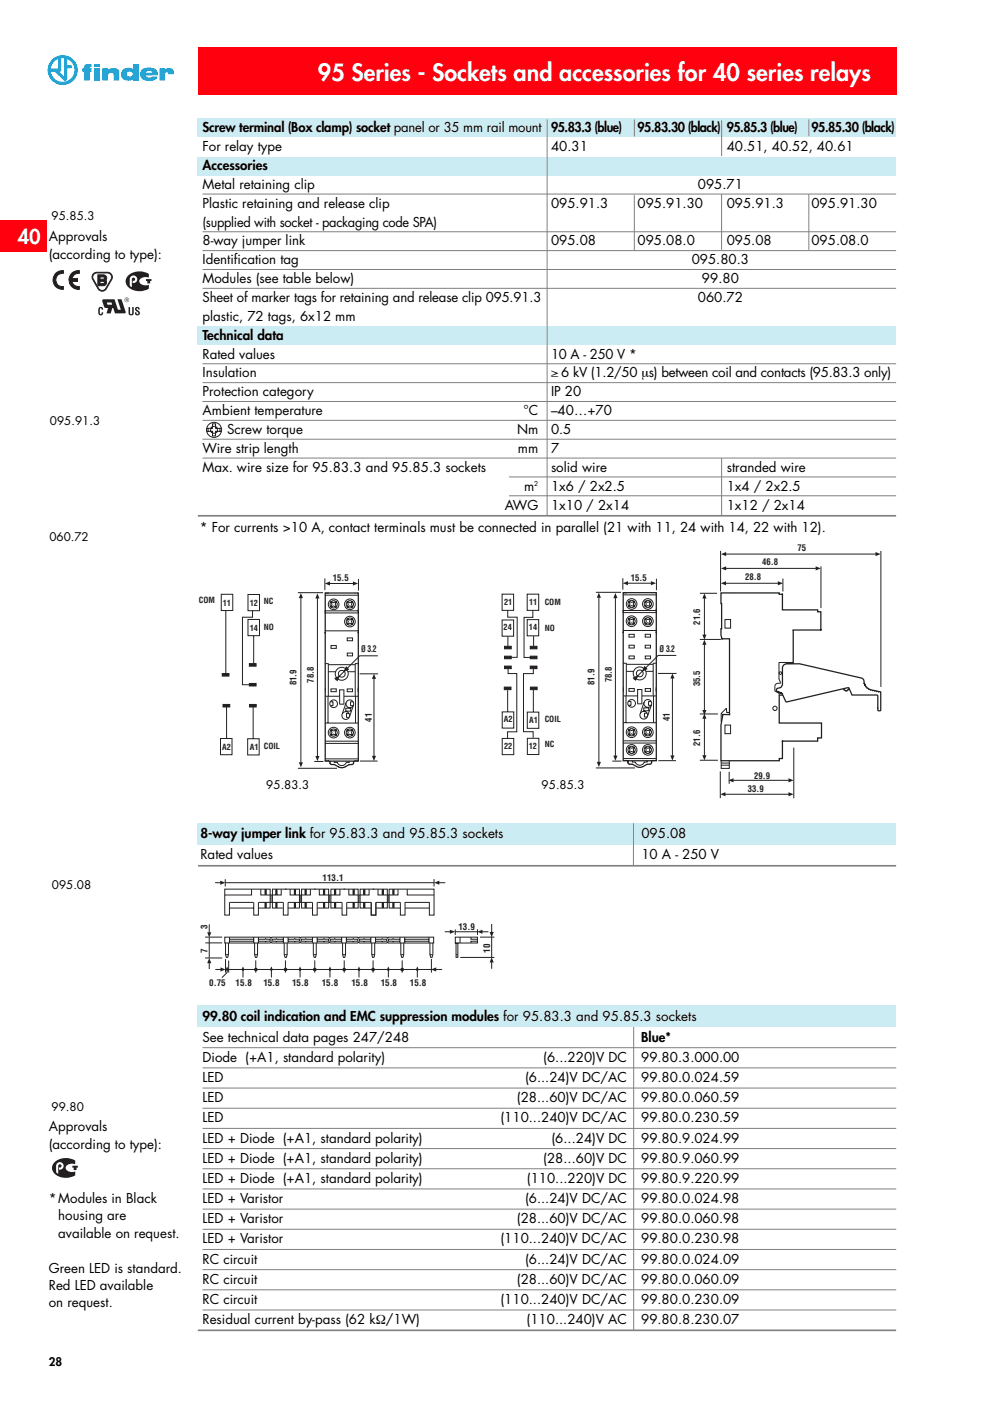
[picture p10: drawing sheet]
<svg xmlns="http://www.w3.org/2000/svg" width="210mm" height="297mm" viewBox="0 0 210 297" stroke-linecap="round" stroke-linejoin="round" font-family="sans-serif">
<path d="M41.9 213.3h148.1v4.5h-148.1z" fill="#ccecf4"/>
<path d="M10 213.8h22.7v22.7h-22.7z" fill="#fff"/>
<g fill="none" stroke="#808080" stroke-width=".21">
<path d="M134.4 217.7v64.4M42.9 222.1h147.1M42.9 226.4h147.1M42.9 230.7h147.1M42.9 235h147.1M42.9 239.2h147.1M42.9 243.5h147.1M42.9 247.8h147.1M42.9 252.1h147.1M42.9 256.4h147.1M42.9 260.6h147.1M42.9 264.9h147.1"/>
<path d="M42.9 269.2h147.1M42.9 273.5h147.1M42.9 277.7h147.1"/>
</g>
<path d="M41.9 282.1h148.1" fill="none" stroke="#808080" stroke-width=".35"/>
<path d="M15.3 247.2h1.2v.4h-.3v.5h-.6v-.5h-.3zM11.7 246.3a3.8 3.8 0 0 1 4.3-.2v.8a1.5 1.5 0 0 0-2.1 .7 1.5 1.5 0 0 0 2.1 .8v.8a3.7 3.7 0 0 1-4.7-.6 1.62 1.62 0 0 1 .4-2.3zM12.1 246.6l-.2 .6v1.2l.2 .3 .2 .1v-1.5a.35 .35 0 0 1 .3-.5 .35 .35 0 0 1 .4 .4 .35 .35 0 0 1-.5 .3v.5a.8 .8 0 0 0 1-1 .8 .8 0 0 0-1.4-.4z" fill-rule="evenodd" fill="#231f20"/>
<path d="M0 46.7h10v6.7h-10z" fill="#ff000f"/>
<g fill="#231f20" stroke="#231f20" stroke-width=".21">
<path d="M11.7 58.1l.9-.6 .8-.1v.6a1.41 1.41 0 0 0-1.6 1.4 1.41 1.41 0 0 0 1.6 1.4v.6a1.99 1.99 0 0 1-1.9-1.1 1.99 1.99 0 0 1 .2-2.2z"/>
<path d="M15.4 57.8l.5-.3 .9-.1v.6a1.4 1.4 0 0 0-1.6 1.1h1.2v.6h-1.2a1.4 1.4 0 0 0 1.6 1.1v.6a2.01 2.01 0 0 1-2-1.3 2.01 2.01 0 0 1 .6-2.3z"/>
</g>
<g fill="none" stroke="#231f20" stroke-width=".21">
<path d="M67.3 126.8v33.6M70.2 127.6l.5 .2 .6-.2-.2 .5 .2 .6-.6-.2-.5 .2 .2-.6zM73.6 127.6l.6 .2 .5-.2-.2 .5 .2 .6-.5-.2-.6 .2 .2-.6zM73.6 131.2l.6 .2 .5-.2-.2 .6 .2 .5-.5-.2-.6 .2 .2-.5zM70.2 154.8l.5 .2 .6-.2-.2 .5 .2 .6-.6-.2-.5 .2 .2-.6zM73.6 154.8l.6 .2 .5-.2-.2 .5 .2 .6-.5-.2-.6 .2 .2-.6zM66.6 161.4h2"/>
<circle cx="70.7" cy="128.1" r=".77"/>
<circle cx="70.7" cy="128.1" r="1.13"/>
<circle cx="74.2" cy="131.8" r=".77"/>
<circle cx="74.2" cy="128.1" r=".77"/>
<circle cx="74.2" cy="128.1" r="1.13"/>
<circle cx="74.2" cy="131.8" r="1.13"/>
<circle cx="70.7" cy="155.3" r=".77"/>
<circle cx="70.7" cy="155.3" r="1.13"/>
<circle cx="74.2" cy="155.3" r=".77"/>
<circle cx="74.2" cy="155.3" r="1.13"/>
</g>
<g fill="#231f20">
<path d="M66.9 160.3h.8l-.4 1.1z" fill-rule="evenodd"/>
<path d="M67.3 125.8l.4 1.1h-.8z" fill-rule="evenodd"/>
</g>
<path d="M63.2 125.7h5.3M63.8 126.7v35M63.2 162.9h8.2" fill="none" stroke="#231f20" stroke-width=".21"/>
<g fill="#231f20">
<path d="M63.4 161.6h.8l-.4 1.1z" fill-rule="evenodd"/>
<path d="M63.8 125.7l.4 1.1h-.8z" fill-rule="evenodd"/>
</g>
<path d="M68.9 122.7v2.4M69.9 123.7h5M76 122.8v2.4" fill="none" stroke="#231f20" stroke-width=".21"/>
<g fill="#231f20">
<path d="M68.9 123.7l1.1-.4v.8z" fill-rule="evenodd"/>
<path d="M74.8 123.3l1.1 .4-1.1 .4z" fill-rule="evenodd"/>
</g>
<g fill="none" stroke="#231f20" stroke-width=".21">
<path d="M69 133.7l.1 .1M69 126.3h7M69 129.5h6.9l.1 .5h-7zM69 133.8h7M69 129.5v.1M69 125.8h.7M70.2 136.9h1.1v.6h-1.1zM73.6 135.3h1.1v.6h-1.1zM73.6 138.5h1.1v.6h-1.1zM75.2 125.8h.1M75.9 129.5l.1 .1M76 133.7l-.2 .1"/>
<path d="M80.1 139h-3.8l-5.2 5.2M69 157.5h7M69 140.6l.7 .1M69 153.3h7M69 157.1h7M69 147.6h3M69 145.8v.9M69.5 147.6v5.7M69.6 140.7v6.9M69.6 142.4h1.6M69.6 140.9h5.7M70 148.8h.6"/>
<path d="M70.2 146.1h1.1v.5h-1.1zM70.6 148.8v.8h-.6M71.9 146.3h1.1M71.9 149.3h1.1M72 146.3v3M72.9 146.3v3M72.9 147.6h3.1M73.3 150.2h1.1v.6h-1.1zM73.4 148.9l-.8 2.5M73.4 151.3h.6M73.5 151.3v.8M73.6 146.1h1.1v.6h-1.1z"/>
<path d="M73.8 142.4h1.5M74 152.1h-.6M74.3 148.8v.9l.6-.1M74.3 148.8h.6M75 149.5l-.9 2.4M75.3 140.7v6.9M75.4 147.6v5.7M75.9 145.8v.9M76 140.6l-.7 .1M79.3 143.9v16.4M69 161.3h.7M69 160.9h7"/>
<path d="M70.9 161.4v.3M70.9 161.6h.6M71.5 161.6a1.02 1.02 0 0 0 1 .7 1.02 1.02 0 0 0 .9-.7M73.4 161.6h.7M74 161.4v.2M75.2 161.3h.8M76.3 161.4h3.8"/>
<circle cx="70.7" cy="149.2" r=".81"/>
<circle cx="72.5" cy="142.9" r="1.37"/>
<circle cx="72.5" cy="142.8" r=".72"/>
<circle cx="73.3" cy="151.7" r=".82"/>
<circle cx="74.2" cy="149.2" r=".82"/>
</g>
<path d="M69 125.6v35.7M69 125.7h6.9M76 125.6v35.7M68.8 161.4h7.3M70 161.7l.3 .4M70 161.4v.4M70.2 162.1h.7M70.8 162.1l1 .5M73.2 162.6a1.47 1.47 0 0 1-1.5 0M74 162.1l-.8 .5M75 161.7l-.2 .4h-.8M75 161.4v.4" fill="none" stroke="#231f20" stroke-width=".27"/>
<g fill="#231f20">
<path d="M78.9 160.3h.8l-.4 1z" fill-rule="evenodd"/>
<path d="M79.3 142.8l.4 1.1h-.8z" fill-rule="evenodd"/>
</g>
<path d="M152.8 116.8v8.6M153.9 123.7h11.1M166 122.7v2.7M76.3 142.9h3.9" fill="none" stroke="#231f20" stroke-width=".21"/>
<g fill="#231f20" stroke="#231f20" stroke-width=".21">
<path d="M71 143.8l.9-.4-.4 .9z"/>
<path d="M73.4 141.4l.5 .5-.9 .4z"/>
</g>
<g fill="#231f20">
<path d="M152.8 123.7l1.1-.5v.9z" fill-rule="evenodd"/>
<path d="M164.9 123.2l1.1 .5-1.1 .4z" fill-rule="evenodd"/>
</g>
<path d="M153.9 120.5h19.1M174.1 120.1v8.8" fill="none" stroke="#231f20" stroke-width=".21"/>
<g fill="#231f20">
<path d="M152.9 120.5l1.1-.4v.8z" fill-rule="evenodd"/>
<path d="M172.9 120.1l1.1 .4-1.1 .4z" fill-rule="evenodd"/>
</g>
<path d="M152.7 163.5v5.7M153.7 168.4h13.5" fill="none" stroke="#231f20" stroke-width=".21"/>
<g fill="#231f20">
<path d="M152.7 168.4l1.1-.4v.8z" fill-rule="evenodd"/>
<path d="M167.2 168l1.1 .4-1.1 .4z" fill-rule="evenodd"/>
</g>
<path d="M168.3 158.5v10.8M155.5 165.4h11.7" fill="none" stroke="#231f20" stroke-width=".21"/>
<g fill="#231f20">
<path d="M154.4 165.4l1.1-.4v.9z" fill-rule="evenodd"/>
<path d="M167.2 165l1.1 .4-1.1 .5z" fill-rule="evenodd"/>
</g>
<path d="M148.4 125.8h3.6M149.4 152.3v7.9M148.4 161.2h3.8M154.6 163.6v2.6" fill="none" stroke="#231f20" stroke-width=".21"/>
<g fill="#231f20">
<path d="M148.9 160.1h.9l-.4 1.1z" fill-rule="evenodd"/>
<path d="M149.4 151.3l.4 1.1h-.9z" fill-rule="evenodd"/>
</g>
<path d="M148.4 135.6h4.4M149.4 136.6v14M148.4 151.4h3.8" fill="none" stroke="#231f20" stroke-width=".21"/>
<g fill="#231f20">
<path d="M148.9 150.5h.9l-.4 1.1z" fill-rule="evenodd"/>
<path d="M149.4 135.6l.4 1.1h-.9z" fill-rule="evenodd"/>
</g>
<path d="M149.4 126.8v7.8" fill="none" stroke="#231f20" stroke-width=".21"/>
<g fill="#231f20">
<path d="M148.9 134.6h.9l-.4 1.1z" fill-rule="evenodd"/>
<path d="M149.4 125.8l.4 1.1h-.9z" fill-rule="evenodd"/>
</g>
<path d="M153.9 117.5h31.8M186.8 116.8v28.8" fill="none" stroke="#231f20" stroke-width=".21"/>
<g fill="#231f20">
<path d="M152.9 117.5l1.1-.5v.9z" fill-rule="evenodd"/>
<path d="M185.6 117l1.1 .5-1.1 .4z" fill-rule="evenodd"/>
</g>
<g fill="none" stroke="#231f20" stroke-width=".21">
<path d="M130.5 126.7v33.6M133.4 131.2l.5 .2 .6-.2-.3 .5 .3 .6-.6-.3-.5 .3 .2-.6zM133.4 127.5l.5 .2 .6-.2-.2 .6 .2 .5-.6-.2-.5 .2 .2-.5zM136.8 127.5l.6 .2 .5-.2-.2 .6 .2 .5-.6-.2-.5 .2 .2-.5zM136.8 131.2l.6 .2 .5-.2-.2 .5 .2 .6-.6-.2-.5 .2 .2-.6zM133.4 154.7l.5 .2 .6-.2-.2 .5 .2 .6-.6-.2-.5 .2 .2-.6zM133.4 158.4l.5 .3 .6-.3-.2 .6 .2 .5-.6-.2-.5 .2 .2-.5zM136.8 154.7l.6 .2 .5-.2-.2 .5 .2 .6-.6-.2-.5 .2 .2-.6zM136.8 158.4l.6 .3 .5-.3-.2 .6 .2 .5-.6-.2-.5 .2 .2-.5zM129.8 161.4h2"/>
<circle cx="133.9" cy="131.7" r=".77"/>
<circle cx="133.9" cy="131.7" r="1.13"/>
<circle cx="133.9" cy="128.1" r=".77"/>
<circle cx="133.9" cy="128.1" r="1.13"/>
<circle cx="137.4" cy="128.1" r=".77"/>
<circle cx="137.4" cy="131.7" r=".77"/>
<circle cx="137.4" cy="128.1" r="1.13"/>
<circle cx="137.4" cy="131.7" r="1.13"/>
<circle cx="133.9" cy="155.2" r="1.13"/>
<circle cx="133.9" cy="155.2" r=".77"/>
<circle cx="133.9" cy="159" r="1.13"/>
<circle cx="133.9" cy="159" r=".77"/>
<circle cx="137.4" cy="159" r=".77"/>
<circle cx="137.4" cy="159" r="1.13"/>
<circle cx="137.4" cy="155.2" r=".77"/>
<circle cx="137.4" cy="155.2" r="1.13"/>
</g>
<g fill="#231f20">
<path d="M130 160.2h.9l-.4 1.1z" fill-rule="evenodd"/>
<path d="M130.5 125.7l.4 1.1h-.9z" fill-rule="evenodd"/>
</g>
<path d="M126.3 125.6h5.4M127 126.7v34.9M126.3 162.8h8.3" fill="none" stroke="#231f20" stroke-width=".21"/>
<g fill="#231f20">
<path d="M126.5 161.5h.9l-.4 1.1z" fill-rule="evenodd"/>
<path d="M127 125.7l.4 1h-.9z" fill-rule="evenodd"/>
</g>
<path d="M132.1 122.6v2.4M133.1 123.7h5M139.2 122.7v2.4" fill="none" stroke="#231f20" stroke-width=".21"/>
<g fill="#231f20">
<path d="M132.1 123.7l1-.5v.9z" fill-rule="evenodd"/>
<path d="M138 123.2l1.1 .5-1.1 .4z" fill-rule="evenodd"/>
</g>
<g fill="none" stroke="#231f20" stroke-width=".21">
<path d="M143.4 139h-3.9l-5.1 5.1M153.7 131.4h1.2v1.8h-1.2zM174 133.4l-.1 .1M152.9 151.3v1.7M152.9 152.6l.1 .1M153.7 153.7h1.2v1.9h-1.2zM154 150.2l-1.1 1.1M154 150.1l.1 1M154.6 151.1h-.6M164.3 146.4l.9 .6v.3M165.2 140.4v3.6l.3 .7-.1 .1a.85 .85 0 0 0-1.1 .7v.9M165.2 140.5h2.9"/>
<path d="M168.2 140.3l-.2 .2M152.9 162.2h1.7M152.9 161.8h1.7"/>
<circle cx="164.3" cy="150.2" r=".45"/>
<circle cx="165.5" cy="142.7" r=".27"/>
<circle cx="166.6" cy="146" r=".57"/>
<circle cx="167.3" cy="142.7" r=".27"/>
</g>
<path d="M168 133.6h6.2l-.2-.1v-3.8h-.6v-.4h-7.5v-3.3h.1h-.8v-.3h-12.3v2.3h.1v5.3h-.1v1.4l.2 .7h-.1h1.7v16.2v-.1h-1.6h.2l-.4 2.2v7.7M168.2 133.6v7.2l-1.2-.1a.71 .71 0 0 0-.5 1.1l.4 .2 1.3 .2v5.2h-3v5.9h9v3.2h-.8v.6h-7.6h.1v3.7h-.7v.5h-12.3M167 140.7h1.1" fill="none" stroke="#231f20" stroke-width=".27"/>
<path d="M178.9 146h.1a.38 .38 0 0 0 .4 .3 .38 .38 0 0 0 .4-.4h.2l-.2-.1zM166.2 141l.6-.2 2.7-.1 13.2 3.1 .3 .2 .5 1.6 .3 .3 .8 .4 2.1 .4v3.9l-.5 .1-.1-.2-.1-3.1h-5.4l-.5-1.3a.69 .69 0 0 1-.7 .5 .69 .69 0 0 1-.7-.6l-12 2.8-.9-1.7-1.2-.6 .1-.5 .9-.3 .3-.5v-3.6z" fill="#fff"/>
<path d="M179.9 145.9a.53 .53 0 0 1-.5 .6 .53 .53 0 0 1-.5-.5" fill="none" stroke="#231f20" stroke-width=".32"/>
<g fill="none" stroke="#231f20" stroke-width=".27">
<path d="M132.1 125.5v35.7M132.2 125.7h6.9M139.1 125.5v35.7M166.2 141l.6-.2 2.7-.1 13.2 3.1a1.38 1.38 0 0 1 .6 1.2l.2 .4-.3-.6 .3 .8 .7 .5 2.5 .6v3.8l-.1 .2h-.4l-.1-.2-.1-3.1h-5.4l-.7-1.6-13.2 3-.9-1.7-1.2-.6 .1-.5 .9-.3 .3-.5v-3.6zM132 161.3h7.3M133.1 161.7l.4 .3M133.1 161.3v.4M133.4 162h.6M134 162l1 .5M136.4 162.5a1.47 1.47 0 0 1-1.5 0M137.2 162l-.9 .5M138.2 161.7l-.3 .3h-.7"/>
<path d="M138.2 161.3l-.1 .4"/>
</g>
<g fill="none" stroke="#231f20" stroke-width=".21">
<path d="M132.1 133.6l.2 .1M132.1 129.5h7M132.1 129.5v.5h7v-.5M132.1 126.2h7M132.2 133.7h6.9M132.2 129.5l-.1 .1M132.2 125.7h.7M133.4 134.5h1.1v.6h-1.1zM133.4 139.1h1.1v.6h-1.1zM133.4 136.8h1.1v.6h-1.1zM136.8 136.8h1.1v.6h-1.1zM136.8 134.5h1.1v.6h-1.1z"/>
<path d="M136.8 139.1h1.1v.6h-1.1zM138.4 125.7h.1M139.1 129.5v.1M139.1 133.6l-.1 .1M132.1 157.5h7M132.1 140.5l.7 .1M132.1 153.2h7M132.1 157.1h7M132.1 147.5h3.1M132.2 145.7v.9M132.7 147.5v5.7M132.8 140.6v6.9"/>
<path d="M132.8 142.3h1.6M132.8 140.9h5.7M133.2 149.5h.6M133.2 148.7h.6M133.4 146h1.1v.6h-1.1zM133.8 148.7v.9M135.1 146.2h1.1M135.1 149.2h1.1M135.2 146.2v3M136.1 146.2v3M136.1 147.5h3M136.5 150.1h1v.6h-1z"/>
<path d="M136.6 148.9l-.9 2.4M136.6 151.2h.6M136.6 151.2v.8M136.8 146h1.1v.6h-1.1zM136.9 142.3h1.6M137.2 152h-.6M137.5 148.7v.9M137.5 149.5h.6M137.5 148.7h.6M138.1 149.4l-.8 2.5M138.5 140.6v6.9M138.6 147.5v5.7"/>
<path d="M139.1 145.7v.9M139.1 140.5l-.7 .1M142.6 143.8v16.4M132.1 161.2h.8M132.1 160.8h7M134.1 161.3v.3M134.1 161.6h.6M134.7 161.6a1.02 1.02 0 0 0 .9 .6 1.02 1.02 0 0 0 1-.6M136.6 161.6h.7M137.2 161.3v.3M138.4 161.2h.7M139.6 161.3h3.7"/>
<path d="M154.6 161.3v1.6h-1.7v-1.6"/>
<circle cx="133.9" cy="149.1" r=".81"/>
<circle cx="135.6" cy="142.8" r="1.37"/>
<circle cx="135.6" cy="142.8" r=".72"/>
<circle cx="136.5" cy="151.6" r=".82"/>
<circle cx="137.3" cy="149.1" r=".82"/>
</g>
<g fill="#231f20">
<path d="M142.1 160.2h.9l-.4 1.1z" fill-rule="evenodd"/>
<path d="M142.6 142.8l.4 1.1h-.9z" fill-rule="evenodd"/>
</g>
<g fill="none" stroke="#231f20" stroke-width=".21">
<path d="M46.9 126h2.5v3.4h-2.5zM47.9 129.4v13.6M52.6 126h2.4v3.5h-2.4zM52.6 131.3h2.4v3.5h-2.4zM53.5 129.5v1.4h-2.1v14.3h2.2M53.8 134.8v6M106.5 126h2.4v3.4h-2.4zM106.5 131.4h2.4v3.5h-2.4zM107.6 129.4l.1 1.5h2v8.5h-2M107.7 134.9v2.2M111.8 126h2.4v3.4h-2.4zM111.8 131.4h2.4v3.4h-2.4z"/>
<path d="M113 129.4v1.5h-1.9v8.5h2M113.1 134.9v2.1M46.8 156.6h2.4v3.4h-2.4zM48 149.8v6.7M52.5 156.6h2.5v3.5h-2.5zM53.7 149.7v6.8M106.5 150.9h2.4v3.5h-2.4zM106.5 156.6h2.4v3.4h-2.4zM107.6 146.3v4.6M107.7 141.7v1.1h1.9v12.4h-2v1.3M111.8 151h2.4v3.4h-2.4zM111.8 156.5h2.5v3.5h-2.5z"/>
<path d="M113.1 141.8v1h-2.1v12.3h2v1.3M113.1 146.3v4.6M139.5 142.8h3.9"/>
</g>
<g fill="#231f20" stroke="#231f20" stroke-width=".21">
<path d="M134.3 143.7l.9-.4-.4 .9z"/>
<path d="M136.7 141.3l.4 .5-.8 .4z"/>
<path d="M52.9 149.4h1.4v.5h-1.4z"/>
<path d="M47.3 149.4h1.4v.5h-1.4z"/>
<path d="M52.9 144.9h1.4v.5h-1.4z"/>
<path d="M52.9 140.7h1.4v.5h-1.4z"/>
<path d="M47.1 142.8h1.4v.5h-1.4z"/>
<path d="M112.5 145.7h1.4v.5h-1.4z"/>
<path d="M106.9 145.7h1.4v.5h-1.4z"/>
<path d="M112.4 141.2h1.5v.6h-1.5z"/>
<path d="M112.4 137h1.5v.6h-1.5z"/>
<path d="M112.4 139.1h1.5v.6h-1.5z"/>
<path d="M107 141.2h1.4v.6h-1.4z"/>
<path d="M107 137h1.4v.6h-1.4z"/>
<path d="M107 139.1h1.4v.6h-1.4z"/>
</g>
<path d="M42 10h148v10h-148z" fill="#ff000f"/>
<path d="M10 10h28v10h-28z" fill="#fff"/>
<g fill="#00aeef">
<path d="M12.3 12.4l.7-.2v2.8l-.4 .2 1 1.1v-4.2l.6 .3v1.4h.8l.3 .2-.2 .4-.9 .1v2.4a.47 .47 0 0 1-.7 .1l-1.9-1.8h-1.2v-.7h1.9z"/>
<path d="M11 12.6a3.2 3.2 0 0 1 5.1 .7 3.2 3.2 0 0 1-2 4.7 3.2 3.2 0 0 1-4-3.2h.7a2.51 2.51 0 0 0 3.5 2.4 2.51 2.51 0 0 0 .6-4.2 2.51 2.51 0 0 0-4.1 1.2v.6h-.7a3.2 3.2 0 0 1 .9-2.2z"/>
<path d="M21.7 14.5h1.2v.3a2.05 2.05 0 0 1 2.1-.1l.3 .6v1.8h-1.2l-.1-1.5a.68 .68 0 0 0-1.1 .2v1.3h-1.2z"/>
<path d="M28.1 13.6h1.2v3.5h-1.2z"/>
<path d="M33.8 14.5h1.2v.2a1.12 1.12 0 0 1 1.3-.2 1.12 1.12 0 0 1 .6 1.3h-1.2l-.1-.4-.3-.1-.3 .2v1.6h-1.2z"/>
<path d="M25.9 14.9a1.86 1.86 0 0 1 2.4-.2l-.2 .9a.61 .61 0 0 0-.8-.4 .61 .61 0 0 0-.3 .9 .71 .71 0 0 0 1.1-.4l.4 .7a1.59 1.59 0 0 1-1.7 .6 1.59 1.59 0 0 1-1.2-1.2z"/>
<path d="M30.1 14.8a2.5 2.5 0 0 1 3.3 .4l.1 .8h-2.1v-.6h.8a.71 .71 0 0 0-.6-.4 .71 .71 0 0 0-.7 .4h.6v.6h-.6l.5 .4 2-.2a2.23 2.23 0 0 1-3.1 .7 1.35 1.35 0 0 1-.2-2.1z"/>
<path d="M18 13.8l.4-.2h1v.6l-.4 .1v.2h.4v.7h-.4v1.9h-1.2v-1.9h-.3v-.7h.3z"/>
<path d="M19.9 14.5h1.2v2.6h-1.2z"/>
<path d="M19.9 13.6h1.2v.6h-1.2z"/>
</g>
<g fill="#231f20">
<path d="M20.9 65.3a.52 .52 0 0 1 .6-.2 .52 .52 0 0 1 .4 .4v.1h-.3l-.1-.2h-.3v1l.2 .2 .2-.4 .3 .1a.52 .52 0 0 1-.5 .6 .95 .95 0 0 1-.5-1.4z"/>
<path d="M27.3 65.1h.3v1.3l.2 .2 .2-.2v-1.3h.3v1.2a.55 .55 0 0 1-.5 .6 .55 .55 0 0 1-.5-.6z"/>
<path d="M28.7 65.3a.54 .54 0 0 1 .5-.2 .54 .54 0 0 1 .4 .4v.1h-.3l-.2-.3-.2 .2a1.26 1.26 0 0 1 .7 1.1 .55 .55 0 0 1-.6 .2 .55 .55 0 0 1-.4-.5v-.1h.3l.2 .4 .2-.2-.6-.6z"/>
<path d="M21.7 63.6l2.6-.1 .4 1.1h-.9l-.2-.5h-1l.2 .5h1.9l.3 1.1h.6l-.7-2.2h.9l.8 2.8-.2 .1h-2l-.4-1.1h-.2l-.3 1.2h-.9l.3-1.2-.7-.1-.5-1.3z"/>
</g>
<path d="M26.4 63.6a.45 .45 0 0 0 .9 0 .45 .45 0 0 0-.9 0zM26.4 63.6a.51 .51 0 0 1 1 0 .51 .51 0 0 1-1 0zM26.8 63.4v.2l.2-.1zM26.7 63.3h.2a.16 .16 0 0 1 .2 .1 .16 .16 0 0 1-.1 .2l.1 .2-.2-.2-.2 .2z" fill-rule="evenodd" fill="#231f20"/>
<path d="M19.8 58l.7-.3h2.3a1.02 1.02 0 0 1 .9 1.5l-1.2 2a1.02 1.02 0 0 1-1.7 0l-1.2-2.1v-.7z" fill="#231f20" stroke="#231f20" stroke-width=".21"/>
<path d="M19.9 58.1l.6-.2h1.8a.98 .98 0 0 1 1.1 .2 .98 .98 0 0 1 .2 1.1l-1.2 2a.87 .87 0 0 1-1.5 0l-1.2-2.1v-.7z" fill="#fff" stroke="#231f20" stroke-width=".21"/>
<path d="M20.7 58.3h.8a.77 .77 0 0 1 .9 .2 .77 .77 0 0 1 0 .9 .76 .76 0 0 1 0 1 .76 .76 0 0 1-.9 .2h-.8z" fill="#231f20" stroke="#231f20" stroke-width=".21"/>
<g fill="#fff" stroke="#231f20" stroke-width=".21">
<path d="M21.2 58.7h.7l.2 .3-.2 .2h-.7z"/>
<path d="M21.2 59.7h.7l.2 .2-.2 .2h-.7z"/>
</g>
<g fill="none" stroke="#231f20" stroke-width=".21">
<path d="M43.5 198.7h3.6M43.5 199.9h3.6M47.7 198.7h9.6l.2 .2 .2-.2h5.8l.2 .2 .1-.2h5.9l.1 .2 .2-.2h5.9l.1 .2 .2-.2h5.8l.2 .2 .1-.2h9.6v1.2h-9.6l-.1-.2-.2 .2h-5.8l-.2-.2-.1 .2h-5.9l-.2-.2-.1 .2h-5.9l-.1-.2-.2 .2h-5.9l-.1-.2-.2 .2h-9.6zM47.8 186.4v1.5M67.3 191.3h5.2M67.7 188.5v1.3h4.4v-1.3M92 186.4v1.5M96.5 197.1v1.1M101.2 197v1.2M101.8 198.7h3M43.5 203.1h3.6M44.4 204.1v1.4"/>
<path d="M47.8 203.3v2.9M48.2 205v1.2l-1.1 1.1M48.5 203.7v2.5M51.5 205v2.2M54.2 203.6v2.6M57.5 205v2.2M60.5 203.6v2.6M63.6 205v2.2M66.7 203.6v2.6M70 205v2.2M73 203.6v2.6M76.1 205v2.2"/>
<path d="M79.1 203.6v2.6M82.3 205v2.2M85.3 203.6v2.6M88.5 205v2.2M91.5 203.3v2.9M97.6 203h7.2"/>
</g>
<g fill="#231f20" stroke="#231f20" stroke-width=".21">
<circle cx="60.5" cy="205.6" r=".28"/>
<circle cx="66.7" cy="205.6" r=".28"/>
<circle cx="73" cy="205.6" r=".28"/>
<circle cx="48.2" cy="205.5" r=".18"/>
<circle cx="51.5" cy="205.6" r=".18"/>
<circle cx="63.6" cy="205.6" r=".18"/>
<circle cx="70" cy="205.6" r=".18"/>
<circle cx="76.1" cy="205.6" r=".18"/>
<circle cx="82.3" cy="205.6" r=".18"/>
<circle cx="85.3" cy="205.6" r=".28"/>
<circle cx="79.1" cy="205.6" r=".28"/>
<circle cx="54.2" cy="205.6" r=".28"/>
<circle cx="57.5" cy="205.6" r=".18"/>
<circle cx="88.5" cy="205.6" r=".18"/>
</g>
<path d="M44.4 203.1l.4 1.1h-.9z" fill-rule="evenodd" fill="#231f20"/>
<path d="M44.4 196v1.7" fill="none" stroke="#231f20" stroke-width=".21"/>
<path d="M43.9 197.7h.9l-.4 1.1z" fill-rule="evenodd" fill="#231f20"/>
<path d="M104.2 204v1.4" fill="none" stroke="#231f20" stroke-width=".21"/>
<path d="M104.2 203l.5 1.1h-.9z" fill-rule="evenodd" fill="#231f20"/>
<path d="M104.2 195.9v1.8" fill="none" stroke="#231f20" stroke-width=".21"/>
<path d="M103.8 197.6h.9l-.5 1.1z" fill-rule="evenodd" fill="#231f20"/>
<g fill="none" stroke="#231f20" stroke-width=".21">
<path d="M44.4 198.8v4.3M47.8 187.1h44.3M47.8 199.9v2.5l.2 .6h.3l.1-.6v-2.5M48.6 192.5h5.2M48.6 191.3v2.7h-.9v-5.5h9.6v4h-2.5M48.7 199.1h5.1M48.7 199.6h5.1M48.7 198.7v1.2M53.3 188.5v1.3h-5.7M53.8 198.7v1.2M54 199.9v2.5l.1 .6h.3l.2-.6v-2.5M54.8 191.3h5.3"/>
<path d="M54.8 191.3v2.7h-1v-2.7h-5.1M54.8 198.7v1.3M54.8 199.1h1.4l.1-.1 .1 .1h.9v.5h-.9l-.1 .1-.1-.1h-1.4M55.3 188.5v1.3h2.2M56.2 188.5v1.2M56.2 191.3v1.2M56.3 188.5v1.2M56.3 191.3v1.2M56.4 188.5v1.2M56.4 191.3v1.2M57.5 189.8v1.5M58.5 188.5v1.2"/>
<path d="M58.5 191.3v1.2M58.6 188.5v1.2M58.6 191.3v1.2M58.7 188.5v1.2M58.7 191.3v1.2M59.6 188.5v1.3h-2.1M60.1 191.3v2.7h1v-2.7h5.2M60.1 198.7v1.2M60.1 199.1h-1.3l-.2-.1-.1 .1h-.8v.5h.8l.1 .1 .2-.1h1.3M60.3 199.9v2.5l.1 .6h.3l.2-.6v-2.5M60.4 188.5h3.1v4h-2.5M60.7 188.5h-2.9v4h2.2"/>
<path d="M61.1 199.1h1.3l.1-.1 .1 .1h.9v.5h-.8l-.2 .1-.1-.1h-1.3M61.1 198.7v1.2M61.5 188.5v1.3h4.3v-1.3M62.4 188.5v1.2M62.4 191.3v1.2M62.5 188.5v1.2M62.5 191.3v1.2M62.7 188.5v1.2M62.7 191.3v1.2M63.7 189.8v1.5M64.7 188.5v1.2M64.7 191.3v1.2"/>
<path d="M64.8 188.5v1.2M64.8 191.3v1.2M64.9 188.5v1.2M64.9 191.3v1.2M66.3 198.7v1.2M66.3 191.3v2.7h1v-2.7M66.3 199.1h-1.3l-.2-.1-.1 .1h-.9v.5h.9l.1 .1 .1-.1h1.4M66.4 199.9v2.5l.2 .6h.3l.2-.6v-2.5M66.6 188.5h3.1v4h-2.4M66.9 188.5h-3v4h2.4M67.2 199.1h1.3l.2-.1 .1 .1h.9v.5h-.9l-.1 .1-.1-.1h-1.4M67.2 198.7v1.2"/>
<path d="M68.6 188.5v1.2M68.6 191.3v1.2M68.7 188.5v1.2M68.7 191.3v1.2M68.8 188.5v1.2M68.8 191.3v1.2M69.9 189.8v1.5M70.9 188.5v1.2M70.9 191.3v1.2M71.1 188.5v1.2M71.1 191.3v1.2M71.2 188.5v1.2"/>
<path d="M71.2 191.3v1.2M72.4 199.1h-1.3l-.1-.1-.1 .1h-.9v.5h.8l.2 .1 .1-.1h1.3M72.4 198.7v1.2M72.5 191.3v2.7h1v-2.7h5.2v2.7h1v-2.7M72.6 199.9v2.5l.2 .6h.3l.2-.6v-2.5M72.9 188.5h3v4h-2.4M73.2 188.5h-3v4h2.3M73.4 198.7v1.2M73.4 199.1h1.4l.1-.1 .1 .1h.9v.5h-.9l-.1 .1-.1-.1h-1.4M74 188.5v1.3h4.3v-1.3M74.9 188.5v1.2M74.9 191.3v1.2"/>
<path d="M75 188.5v1.2M75 191.3v1.2M75.1 188.5v1.2M75.1 191.3v1.2M76.1 189.8v1.5M77.1 188.5v1.2M77.1 191.3v1.2M77.2 188.5v1.2M77.2 191.3v1.2M77.4 188.5v1.2M77.4 191.3v1.2M78.6 198.7v1.2"/>
<path d="M78.7 199.1h-1.4l-.1-.1-.1 .1h-.9v.5h.9l.1 .1 .1-.1h1.4M78.7 191.3v2.7h1v-2.7h5.2M78.8 199.9v2.5l.2 .6h.3l.1-.6v-2.5M79 188.5h3.1v4h-2.4M79.4 188.5h-3v4h2.3M79.6 199.1h1.3l.1-.1 .2 .1h.8v.5h-.8l-.2 .1-.1-.1h-1.3M79.6 198.7v1.2M80.1 188.5v1.3h4.3v-1.3M81 188.5v1.2M81 191.3v1.2M81.2 188.5v1.2M81.2 191.3v1.2"/>
<path d="M81.3 188.5v1.2M81.3 191.3v1.2M82.3 189.7v1.6M83.3 188.5v1.2M83.3 191.3v1.2M83.4 188.5v1.2M83.4 191.3v1.2M83.5 188.5v1.2M83.5 191.3v1.2M84.8 199.1h-1.3l-.2-.1-.1 .1h-.8v.5h.8l.1 .1 .2-.1h1.3M84.8 198.7v1.2M84.9 191.3v2.7h1v-2.7"/>
<path d="M85 199.9v2.5l.1 .6h.3l.2-.6v-2.5M85.8 198.7v1.2M85.8 191.3h5.3M85.8 199.1h5.2M85.8 199.6h5.2M85.9 192.5h5.1M86.3 188.5v1.3h5.7M91 198.7v1.2M91 191.3v2.7h1v-5.5h-9.5v4h2.4M91.1 199.9l.1 2.5 .1 .6h.3l.2-.6v-2.5M96.4 197.6h4.9M96.5 198.7h4.7v1.2h-4.7z"/>
<path d="M96.7 199.9v3.1h.4v-3.1M97.5 198.7v1.2M99.9 198.7v.4h1.3M101.2 199.6h-1.3v.3M104.2 198.6v4.5M45.7 205.5h1.1M47.8 205.5h43.8M47.8 202.4h.6M54 202.4h.6M60.3 202.4h.6M66.5 202.4h.6M72.7 202.4h.6"/>
<path d="M78.8 202.4h.6M85 202.4h.6M91.1 202.4h.6M96.7 202.4h.4"/>
</g>
<path d="M46.7 205.1l1.1 .4-1.1 .5z" fill-rule="evenodd" fill="#231f20"/>
<path d="M92.4 205.5h1.3" fill="none" stroke="#231f20" stroke-width=".21"/>
<path d="M91.4 205.5l1.1-.4v.9z" fill-rule="evenodd" fill="#231f20"/>
<path d="M93.1 187.1h1.3" fill="none" stroke="#231f20" stroke-width=".21"/>
<path d="M92.1 187.1l1-.4v.9z" fill-rule="evenodd" fill="#231f20"/>
<path d="M45.6 187.1h1.2" fill="none" stroke="#231f20" stroke-width=".21"/>
<path d="M46.7 186.7l1.1 .4-1.1 .5z" fill-rule="evenodd" fill="#231f20"/>
<path d="M94.3 197.6h1.2" fill="none" stroke="#231f20" stroke-width=".21"/>
<path d="M95.4 197.1l1.1 .5-1.1 .4z" fill-rule="evenodd" fill="#231f20"/>
<path d="M102.2 197.6h1.4" fill="none" stroke="#231f20" stroke-width=".21"/>
<path d="M101.2 197.6l1.1-.5v.9z" fill-rule="evenodd" fill="#231f20"/>
<path d="M41.9 174.5h148.1v4.5h-148.1z" fill="#ccecf4"/>
<path d="M134.3 174.5v9.1" fill="none" stroke="#808080" stroke-width=".21"/>
<path d="M42 183.6h148" fill="none" stroke="#808080" stroke-width=".35"/>
<g fill="#ccecf4">
<path d="M41.9 33.3h148.1v4h-148.1z"/>
<path d="M41.9 69.2h148.1v4h-148.1z"/>
<path d="M41.9 25h148.1v4h-148.1z"/>
</g>
<g fill="none" stroke="#808080" stroke-width=".21">
<path d="M116 25.3v84M134.5 25.3v3.6M153 25.5v7.6M171.5 25.3v3.6M42.9 41.1h147.1M42.9 49.1h147.1M42.9 53.1h147.1M42.9 57.1h147.1M134.5 41.4v11.8M153 41.2v11.8M171.5 41.2v11.8M42.9 61.1h147.1"/>
<path d="M42.9 77.1h147.1M42.9 81.1h147.1M42.9 85.1h147.1M42.9 89.1h147.1M42.9 93.1h147.1M42.9 97.1h147.1M153 97.1v12.1M107.9 101.1h82.1M107.9 105.1h82.1"/>
</g>
<path d="M41.9 109.4h148.1" fill="none" stroke="#808080" stroke-width=".35"/>
<path d="M31 59.2h1.1v.4h-.3v.5h-.6v-.5h-.2zM27.3 58.3a3.8 3.8 0 0 1 4.3-.2v.8a1.5 1.5 0 0 0-2.1 .7 1.5 1.5 0 0 0 2.1 .8v.8a3.7 3.7 0 0 1-4.7-.6 1.62 1.62 0 0 1 .4-2.3zM27.7 58.6l-.2 .6v1.2l.2 .3 .2 .1 .1-1.5a.35 .35 0 0 1 .2-.4 .35 .35 0 0 1 .4 .4 .35 .35 0 0 1-.5 .2v.5a.8 .8 0 0 0 1-1 .8 .8 0 0 0-1.4-.4z" fill-rule="evenodd" fill="#231f20"/>
<g fill="none" stroke="#231f20" stroke-width=".21">
<path d="M43.8 91.5h.9M43.8 90.8h.9M44.1 90.8v.7M44.8 91.4v.3h.3M45.1 90.4h.6v.4h.4v.7h-.4v.3h-.6v-.3h-.4v-.7h.4zM45.1 91.8v.6h.6v-.6M45.1 90.6h-.3v.2M45.7 90.4v-.5h-.6v.5M45.7 90.6h.2v.2M45.9 91.5v.2h-.2M46 90.8h.9M46.1 91.5h.8"/>
<path d="M46.6 90.8v.6"/>
<circle cx="45.4" cy="91.1" r="1.6"/>
</g>
<text font-size="4.9" fill="#fff" x="67.4" y="17.2">95 Series - Sockets and accessories for 40 series relays</text>
<text font-size="4.2" fill="#fff" x="3.8" y="51.6">40</text>
<g font-size="2.8">
<text x="42.9" y="28.1">Screw terminal (Box clamp) socket panel or 35 mm rail mount</text>
<text x="116.8" y="28.1">95.83.3 (blue)</text>
<text x="135.2" y="28.1">95.83.30 (black) 95.85.3 (blue)</text>
<text x="172" y="28.1">95.85.30 (black)</text>
<text x="42.9" y="32.1">For relay type</text>
<text x="116.8" y="32.1">40.31</text>
<text x="154.1" y="32.1">40.51, 40.52, 40.61</text>
<text x="42.9" y="36.1">Accessories</text>
<text x="42.9" y="40.1">Metal retaining clip</text>
<text x="148" y="40.1">095.71</text>
<text x="42.9" y="44.1">Plastic retaining and release clip</text>
<text x="116.8" y="44.1">095.91.3</text>
<text x="135.2" y="44.1">095.91.30</text>
<text x="154.1" y="44.1">095.91.3</text>
<text x="172" y="44.1">095.91.30</text>
<text x="10.4" y="51.1">Approvals</text>
<text x="42.9" y="48.1">(supplied with socket - packaging code SPA)</text>
<text x="42.9" y="52">8-way jumper link</text>
<text x="116.8" y="52">095.08</text>
<text x="135.2" y="52">095.08.0</text>
<text x="154.1" y="52">095.08</text>
<text x="172" y="52">095.08.0</text>
<text x="10.4" y="54.8">(according to type):</text>
<text x="42.9" y="56">Identification tag</text>
<text x="146.7" y="56">095.80.3</text>
<text x="42.9" y="60">Modules (see table below)</text>
<text x="42.9" y="64">Sheet of marker tags for retaining and release clip 095.91.3</text>
<text x="148" y="64">060.72</text>
<text x="148.8" y="60">99.80</text>
<text x="42.9" y="68">plastic, 72 tags, 6x12 mm</text>
<text x="42.9" y="76">Rated values</text>
<text x="42.9" y="72">Technical data</text>
<text x="116.8" y="76">10 A - 250 V *</text>
<text x="42.9" y="80">Insulation</text>
<text x="116.8" y="80">≥ 6 kV (1.2/50 µs) between coil and contacts (95.83.3 only)</text>
<text x="42.9" y="84">Protection category</text>
<text x="42.9" y="88">Ambient temperature</text>
<text x="111" y="88">°C</text>
<text x="116.8" y="88">–40…+70</text>
<text x="116.8" y="84">IP 20</text>
<text x="48.2" y="92">Screw torque</text>
<text x="109.6" y="92">Nm</text>
<text x="116.8" y="92">0.5</text>
<text x="42.9" y="96">Wire strip length</text>
<text x="42.9" y="100">Max. wire size for 95.83.3 and 95.85.3 sockets</text>
<text x="109.8" y="96">mm</text>
<text x="116.8" y="96">7</text>
<text x="116.8" y="100">solid wire</text>
<text x="154.1" y="100">stranded wire</text>
<text x="111.1" y="104">m</text>
<text x="116.8" y="104">1x6 / 2x2.5</text>
<text x="154.1" y="104">1x4 / 2x2.5</text>
<text x="42.4" y="112.8">* For currents &gt;10 A, contact terminals must be connected in parallel (21 with 11, 24 with 14, 22 with 12).</text>
<text x="107.1" y="108">AWG</text>
<text x="116.8" y="108">1x10 / 2x14</text>
<text x="154.1" y="108">1x12 / 2x14</text>
<text x="42.5" y="177.6">8-way jumper link for 95.83.3 and 95.85.3 sockets</text>
<text x="136" y="177.6">095.08</text>
<text x="42.5" y="182.1">Rated values</text>
<text x="136" y="182.1">10 A - 250 V</text>
<text x="42.9" y="216.6">99.80 coil indication and EMC suppression modules for 95.83.3 and 95.85.3 sockets</text>
<text x="42.9" y="220.8">See technical data pages 247/248</text>
<text x="135.9" y="220.8">Blue*</text>
<text x="42.9" y="225.1">Diode (+A1, standard polarity)</text>
<text x="115.2" y="225.1">(6...220)V DC</text>
<text x="135.9" y="225.1">99.80.3.000.00</text>
<text x="42.9" y="229.4">LED</text>
<text x="42.9" y="233.7">LED</text>
<text x="109.6" y="233.7">(28...60)V DC/AC</text>
<text x="111.3" y="229.4">(6...24)V DC/AC</text>
<text x="135.9" y="229.4">99.80.0.024.59</text>
<text x="135.9" y="233.7">99.80.0.060.59</text>
<text x="10.4" y="239.8">Approvals</text>
<text x="42.9" y="238">LED</text>
<text x="106.1" y="238">(110...240)V DC/AC</text>
<text x="135.9" y="238">99.80.0.230.59</text>
<text x="10.4" y="243.5">(according to type):</text>
<text x="42.9" y="242.2">LED + Diode (+A1, standard polarity)</text>
<text x="116.9" y="242.2">(6...24)V DC</text>
<text x="135.9" y="242.2">99.80.9.024.99</text>
<text x="42.9" y="246.5">LED + Diode (+A1, standard polarity)</text>
<text x="42.9" y="250.8">LED + Diode (+A1, standard polarity)</text>
<text x="111.7" y="250.8">(110...220)V DC</text>
<text x="115.2" y="246.5">(28...60)V DC</text>
<text x="135.9" y="250.8">99.80.9.220.99</text>
<text x="135.9" y="246.5">99.80.9.060.99</text>
<text x="10.4" y="255">*Modules in Black</text>
<text x="42.9" y="255.1">LED + Varistor</text>
<text x="111.3" y="255.1">(6...24)V DC/AC</text>
<text x="135.9" y="255.1">99.80.0.024.98</text>
<text x="12.4" y="258.7">housing are</text>
<text x="12.4" y="262.4">available on request.</text>
<text x="42.9" y="259.3">LED + Varistor</text>
<text x="42.9" y="263.6">LED + Varistor</text>
<text x="106.1" y="263.6">(110...240)V DC/AC</text>
<text x="109.6" y="259.3">(28...60)V DC/AC</text>
<text x="135.9" y="263.6">99.80.0.230.98</text>
<text x="135.9" y="259.3">99.80.0.060.98</text>
<text x="10.4" y="269.8">Green LED is standard.</text>
<text x="42.9" y="267.9">RC circuit</text>
<text x="111.3" y="267.9">(6...24)V DC/AC</text>
<text x="135.9" y="267.9">99.80.0.024.09</text>
<text x="10.4" y="273.5">Red LED available</text>
<text x="42.9" y="272.2">RC circuit</text>
<text x="109.6" y="272.2">(28...60)V DC/AC</text>
<text x="135.9" y="272.2">99.80.0.060.09</text>
<text x="10.4" y="277.2">on request.</text>
<text x="42.9" y="276.5">RC circuit</text>
<text x="42.9" y="280.7">Residual current by-pass (62 kΩ/1W)</text>
<text x="106.1" y="276.5">(110...240)V DC/AC</text>
<text x="111.7" y="280.7">(110...240)V AC</text>
<text x="135.9" y="280.7">99.80.8.230.07</text>
<text x="135.9" y="276.5">99.80.0.230.09</text>
</g>
<g font-size="2.5">
<text x="10.9" y="46.7">95.85.3</text>
<text x="10.6" y="90">095.91.3</text>
<text x="10.5" y="114.7">060.72</text>
<text x="56.5" y="167.3">95.83.3</text>
<text x="114.8" y="167.3">95.85.3</text>
<text x="11" y="188.4">095.08</text>
<text x="10.9" y="235.5">99.80</text>
<text x="10.4" y="289.5">28</text>
</g>
<g font-size="1.9" fill="#231f20">
<text x="161.6" y="119.8">46.8</text>
<text x="169.1" y="116.8">75</text>
<text x="70.6" y="123.2">15.5</text>
<text x="133.7" y="123.2">15.5</text>
<text x="158" y="123.1">28.8</text>
<text x="148.4" y="132.5" transform="rotate(-90 148.4 132.5)">21.6</text>
<text x="76.6" y="138.3">Ø 3.2</text>
<text x="139.8" y="138.2">Ø 3.2</text>
<text x="62.9" y="145.3" transform="rotate(-90 62.9 145.3)">81.9</text>
<text x="66.5" y="144.7" transform="rotate(-90 66.5 144.7)">78.8</text>
<text x="126.1" y="145.2" transform="rotate(-90 126.1 145.2)">81.9</text>
<text x="129.7" y="144.6" transform="rotate(-90 129.7 144.6)">78.8</text>
<text x="148.4" y="145.6" transform="rotate(-90 148.4 145.6)">35.5</text>
<text x="78.8" y="153" transform="rotate(-90 78.8 153)">41</text>
<text x="142" y="152.9" transform="rotate(-90 142 152.9)">41</text>
<text x="148.4" y="158.1" transform="rotate(-90 148.4 158.1)">21.6</text>
<text x="158.6" y="168">33.9</text>
<text x="159.9" y="165.1">29.9</text>
<text x="68.4" y="186.7">113.1</text>
<text x="44" y="196.9" transform="rotate(-90 44 196.9)">3</text>
<text x="97.2" y="197.2">13.9</text>
<text x="44" y="202" transform="rotate(-90 44 202)">7</text>
<text x="103.9" y="202" transform="rotate(-90 103.9 202)">10</text>
<text x="44.4" y="209.1">0.75</text>
<text x="50" y="209.1">15.8</text>
<text x="55.8" y="209.1">15.8</text>
<text x="61.9" y="209.1">15.8</text>
<text x="68.2" y="209.1">15.8</text>
<text x="74.5" y="209.1">15.8</text>
<text x="80.7" y="209.1">15.8</text>
<text x="86.9" y="209.1">15.8</text>
</g>
<g font-size="1.8" fill="#231f20">
<text x="42.2" y="127.9">COM</text>
<text x="47.2" y="128.4">11</text>
<text x="52.9" y="128.4">12</text>
<text x="55.9" y="128">NC</text>
<text x="106.9" y="128.3">21</text>
<text x="112.2" y="128.3">11</text>
<text x="115.5" y="128.2">COM</text>
<text x="53" y="133.7">14</text>
<text x="55.9" y="133.6">NO</text>
<text x="106.8" y="133.7">24</text>
<text x="112.1" y="133.7">14</text>
<text x="115.5" y="133.7">NO</text>
<text x="106.8" y="153.1">A2</text>
<text x="112.2" y="153.2">A1</text>
<text x="115.5" y="153.1">COIL</text>
<text x="47.1" y="158.9">A2</text>
<text x="53" y="159">A1</text>
<text x="55.9" y="158.8">COIL</text>
<text x="106.9" y="158.8">22</text>
<text x="112.1" y="158.8">12</text>
<text x="115.5" y="158.3">NC</text>
</g>
<text font-size="1.4" x="113.3" y="102.9">2</text>
</svg>
